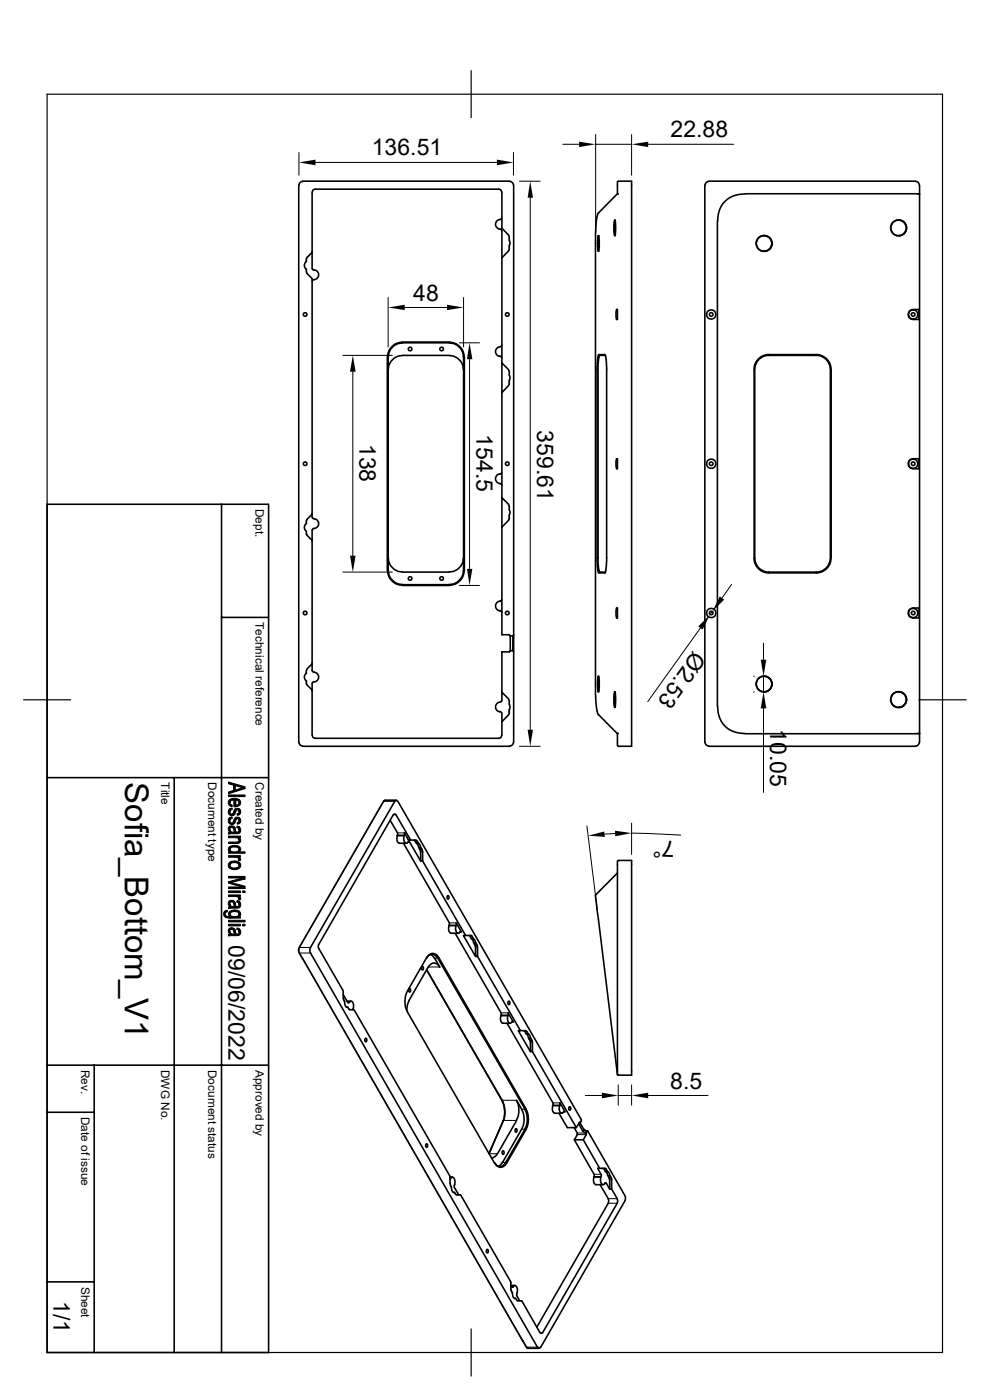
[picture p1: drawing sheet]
<svg xmlns="http://www.w3.org/2000/svg" width="210mm" height="297mm" viewBox="0 0 210 297" stroke-linecap="round" stroke-linejoin="round" font-family="sans-serif">
<g fill="none" stroke="#000" stroke-width=".34">
<path d="M63.4 39.3v118.2M64.2 38.5l-.5 .2-.3 .6M64.2 38.4h43.9M108.1 38.5l.7 .4 .1 .4M109 39.3v95.4M131 38.6v2.5l.1 .1M131.1 38.4h2.9v119.9h-2.9l-.1-.1M131.1 38.5l-.1 .1M149.5 39.3v118.2M150.4 38.5l-.6 .2-.2 .6M150.4 38.4h43.8M194.2 38.5l.7 .4 .1 .4"/>
<path d="M195.1 39.3v118.2M65 54.9v.6M65 57.1v.6M65 55.5a.93 .93 0 0 0 0 1.6M65 57.7l1.2 1.6v50.4M66.2 53.4l-1.2 1.5M66.2 40.8v16.2M66.3 40.8l.1-.5 .5-.2h38.9l.5 .2 .1 .5M66.3 57l.2 .3M66.5 59.4l-.2 .2M66.5 59.3h.2M66.5 57.3h.2"/>
<path d="M66.8 57.3a1.03 1.03 0 0 1 .8 1 1.03 1.03 0 0 1-.8 1M106.1 48.6l.3 .3M106.4 46.3l-.1 .2a1.06 1.06 0 0 0-1.2 .9 1.06 1.06 0 0 0 1 1.2M106.5 48.9v28.1M106.5 40.8v7.6l1.4 1.5 .1 .3M108 52.9l-.1 .4-1.4 1.4M108 51l.2 .6-.2 .6M108 52.2v.7M108 50.2v.7M126.9 50l.2 1.1-.1 2.2-.2-1.1zM127 50l-.2 .9 .2 2.4M127 50l-.1 .9 .1 2.4"/>
<path d="M130.4 46.7l.2 1.1-.2 2.2-.1-1.1zM130.5 46.7l-.2 .9 .2 2.4M130.5 46.7l-.1 .9 .1 2.4M131 41.1l-4.2 4.2-.3 1.6-.2 2.5v95.9l.1 3.7 .4 2.5 4.2 4.2M158.1 41.1a5.5 5.5 0 0 0-5.9 5.9v102.8a5.4 5.4 0 0 0 5.9 5.8M158.1 41.1h36.5M162.1 50a1.65 1.65 0 0 1 1.6 1.6 1.65 1.65 0 0 1-1.6 1.7M190.6 46.7a1.65 1.65 0 0 1 1.7 1.6 1.65 1.65 0 0 1-1.7 1.7M194.6 41.1h.3M194.9 41.1l.2 .1M82.2 75.7v45.3M82.4 78.4a3.1 3.1 0 0 1 2.9-3h10a3 3 0 0 1 3 3"/>
<path d="M85.3 72.8a3.1 3.1 0 0 0-3 2.9l.1 45.3a3 3 0 0 0 2.9 3M85.3 72.6a3.2 3.2 0 0 0-3.1 3.1M85.3 72.6h10M85.3 72.7h10M95.3 72.8a3 3 0 0 1 3 2.9M95.3 72.6a3.2 3.2 0 0 1 3.2 3.1v45.3a3.3 3.3 0 0 1-3.2 3.2M98.3 75.7v45.3M106 75.6h.1M106.1 75.6l.3 .3M106.4 73.2l-.1 .2a1.27 1.27 0 0 0-1.1 1.5l.3 .5 .5 .2M107.9 78.4l.1 .4M107.9 78.4l-1.4-1.4v6.3"/>
<path d="M108 79.5l.2 .6-.2 .6M108 78.8v.7M127 75.2h1.4l.3 2.4v41.6l-.3 2.3h-1.4l-.3-2.4v-41.4zM128.4 75.4h-1.2l-.3 1.8v41.2l.1 2.2 .2 .8h1.2M130.8 65.7h.2v2.1l-.2-.1-.1-.5zM160.8 76.2l.6-.5 1.3-.5h10.8l.9 .3 .8 .5 .9 1.4 .2 1v40l-.2 1.1-.5 .9-.7 .6-.8 .4-.6 .1h-10.8l-1.4-.5-.7-.7-.5-.9-.1-.6v-40.9l.3-1zM161.1 76.2l.7-.5 .9-.3h10.9l.8 .2 .8 .6 .8 1.3 .1 .7v40.3l-.1 .8-.4 .9-.8 .7-.9 .4-11.2 .1-.9-.3-.7-.5-.6-.7-.3-.6-.1-.9v-40.1l.3-1.1zM193 66a2.34 2.34 0 0 1 1.9-.3v2.1a2.39 2.39 0 0 1-1.9-.3l-.3-.8zM106.5 83.3v22.3M108 81.5l-.1 .3-1.4 1.5M108 80.7v.8M130.8 97.4l.2-.1v2.1h-.2l-.1-.5z"/>
<path d="M193 97.6a2.34 2.34 0 0 1 1.9-.3v2.1a2.39 2.39 0 0 1-1.9-.3l-.3-.7zM10 107h47v179.9h-47zM47 107v179.9M65 110.5v.5M65 112.7v.5M65 111.1a.93 .93 0 0 0 0 1.6M65 113.2l1.2 1.6M65.2 110.2l-.2 .3M66.2 108.9l-1 1.3M66.2 112.4v29.9M66.3 109.7v.2l.4 .2M66.5 112.1l-.2 .3"/>
<path d="M66.5 112.1h.2M66.8 110.1a1.03 1.03 0 0 1 .8 1 1.03 1.03 0 0 1-.8 1M82.4 118.4a3 3 0 0 0 2.9 2.9M98.3 118.4a3 3 0 0 1-3 2.9M106.1 102.6l.3 .3M106.4 100.2l-.1 .3a1.06 1.06 0 0 0-1.2 .9 1.06 1.06 0 0 0 1 1.2M106.5 111.8v22.9h1.6l.1 .2M107.9 107l.1 .4M107.9 107l-1.4-1.4v6.2M108 110.1l-.1 .3-1.4 1.4M108 108.1l.2 .6-.2 .6M108 109.3v.8"/>
<path d="M108 107.4v.7M47 131h10M82.2 121a3.2 3.2 0 0 0 3.1 3.2M85.3 121.4h10M85.3 124.2h10M85.3 124h10M98.3 121a3 3 0 0 1-3 3M106.1 127.6a1.04 1.04 0 0 0-1 1.1 1.04 1.04 0 0 0 1.2 .9l.1 .3M106.4 127.2l-.3 .3M108.2 138l-.1 .3h-1.6v10.3M108.2 134.9h.6v3.1h-.6zM108.2 134.9h.1"/>
<path d="M109 134.7v3.5l-.2-.2M109 134.7l-.2 .2M109 138.2v19.3M128.3 121.5h.1M130.8 129h.2v2.1h-.2l-.1-.5zM163.1 121.4h.1M173.1 121.5h.1M193 129.3a2.34 2.34 0 0 1 1.9-.3v2.1a2.34 2.34 0 0 1-1.9-.3l-.3-.8zM63.4 157.5l.3 .5 .5 .3h43.9l.6-.3 .2-.5M65 142.3v.5M65 144.5v.5M65 142.8a.93 .93 0 0 0 0 1.6"/>
<path d="M65 145l1.2 1.6M66.2 140.7l-1.2 1.6M66.2 144.9v11.1M66.3 142.3l.2 .3M66.3 156l.1 .5 .5 .1h38.9l.5-.1 .1-.5M66.5 144.7l-.2 .2M66.5 144.6h.2M66.5 142.6h.2M66.8 142.6a1.03 1.03 0 0 1 .8 1 1.03 1.03 0 0 1-.8 1.1M106 151h.1M106.1 149a1.02 1.02 0 0 0-1 .9 1.02 1.02 0 0 0 .9 1.1M106.1 151l.3 .3"/>
<path d="M106.4 148.6l-.3 .3M106.5 146.9l1.4 1.4M106.5 151.3v4.7M107.9 148.3l.1 .3M108 151.3l-.1 .4-1.4 1.4M108 149.4l.2 .6-.2 .6M108 150.6v.7M108 148.6v.8M126.9 143.5l.2 1-.1 2.3-.2-1.1zM127 143.5l-.2 .9 .2 2.4M127 143.5l-.1 .9 .1 2.3M130.4 146.8l.2 1-.2 2.3-.1-1.1z"/>
<path d="M130.5 146.8l-.2 .9 .2 2.4M130.5 146.8l-.1 .9 .1 2.3M131.1 155.6h-.1v2.6M149.6 157.5l.2 .5 .6 .3h43.8l.6-.3 .2-.5M158.1 155.7h36.5M162.1 143.5a1.65 1.65 0 0 1 1.6 1.6 1.65 1.65 0 0 1-1.6 1.7M190.6 146.8a1.65 1.65 0 0 1 1.7 1.6 1.65 1.65 0 0 1-1.7 1.7M194.6 155.6h.3M195.1 155.6l-.2 .1M10 165h47M37 165v121.9M82.8 174l1.5 2.7"/>
<path d="M83.4 172.8l-15.8 27.6v.9l5.2 8.8v1.7M83.5 172.8l.2-.1 .3 .1 3.1 5.4M84.1 169.8h-2.4l-.4 .3-17.8 30.9-.2 .5 .2 .6 .8 1.4M84.3 177.3a1.18 1.18 0 0 0 .5 1.6h1.4M84.3 176.7l-.1 .6h1.5M85.6 178.9l9.7 16.9M85.7 177.3a1.19 1.19 0 0 0 .5 1.6l.3-.2M85.8 176.7v.5M85.8 176.7l.9 1.5 1.6 .1 .1 .1M85.8 177.2l-.1 .1M86.5 178.7l.2-.2 .2 .1 2.3 4.1M87.8 178.3l.5 .6h.5l-.3-.5"/>
<path d="M88.3 178.9l.3 .3 .2 .6M88.7 178.9l.4 .3 .1 .6M88.9 179.8h.4l.3 .5M88.9 179.8l.3 .5M89.1 180.3l.1 .4M89.2 180.7v2h.5v-2M89.5 180.3l.1 .4M89.7 182.7l9.1 15.8M94.9 190.1l.1-.1a.34 .34 0 0 1 .3 .4 .34 .34 0 0 1-.3 .3zM95.2 196.4a1.18 1.18 0 0 0 .5 1.6h1.5M95.2 196.4h1.5M95.3 195.8v.5"/>
<path d="M95.3 196.3l-.1 .1M96.6 198l9.7 16.9M96.8 195.8l1.1 1.9-.2-.1a.52 .52 0 0 1-.5 .4 .52 .52 0 0 1-.5-.5v-1.1M96.8 195.8l-.1 .6M99.5 198.5l.2 .1M99.7 198.6l.3 .5h.4M99.9 199.1l.4 .3 .2 .6M100.1 198.6l-.2-.1h-1.6l2.6 4.4M100.1 198.6l.3 .5M100.4 199.1l.3 .3 .2 .6M131 182.7v45.2l-4.7-38 4.7-4.7M131.1 182.5h2.9v45.6h-2.9"/>
<path d="M131.1 182.6l-.1 .1M64.2 203.5l46.7 80.9M65.9 201l17.8-30.9 .5-.3 39.1 67.7-.2 .7M65.9 201l-.1 1 48.2 83.8M72.8 211l1 1.7h.2M72.9 211.8l.2 .6a1.21 1.21 0 0 0 .6 1.3h.1M73.5 213.7h.3l.2 .4M73.6 212.4h.9M73.7 212.6h.4v.1M74 214.1l1.1 .2M74.1 212.6l.2-.2a.87 .87 0 0 1 .7 1.3l-.1 .3M75 214l-.2 .2"/>
<path d="M75.2 214.3l20.2 35.2M86.4 210.2l4.2-7a1.33 1.33 0 0 1 1.2-.9 1.33 1.33 0 0 1 1.3 .9l18.4 32M86.4 214.7l18.5 32.1M86.4 210.3a4.7 4.7 0 0 0 0 4.4M86.7 209.8h.1a.34 .34 0 0 1 .3 .3 .34 .34 0 0 1-.3 .3zM86.8 212.3l-.4 .9-.1 1.1M89.5 205.1a.34 .34 0 0 1 .3 .3 .34 .34 0 0 1-.3 .3zM90.5 203.2a1.25 1.25 0 0 1 1.2-.8 1.25 1.25 0 0 1 1.1 .9M90.5 205.7l16.2 28.1 .4 1.7-.1 1.7-3.3 7.5 3.3-7.6v-1.9l-.6-1.9M90.8 205.1l-4 7.1M90.9 205.2a1.23 1.23 0 0 1 1.2-.9 1.23 1.23 0 0 1 1.2 .9M91.3 202.5l.5 .3 .4 .5"/>
<path d="M92.2 203.3l1.1 1.8M92.9 203.3l18.5 32M100.8 200.5v.4M100.8 200.5l-.3-.5h.4l.3 .5M100.9 200.9v2h.4v-2M101.2 200.5l.1 .4M101.3 202.9l9.1 15.8M106.3 215.5h1.4M106.3 215.5a1.18 1.18 0 0 0 .4 1.6h1.5M106.3 214.9v.6M107.6 217.1l9.7 16.9v.4M107.7 215.5a1.19 1.19 0 0 0 .5 1.6l.4-.3"/>
<path d="M107.8 214.9l-.1 .6M107.8 214.9l1.1 1.9h-.3M107.8 212.5l.1-.1a.34 .34 0 0 1 .3 .4 .34 .34 0 0 1-.3 .3zM111.1 218.7l.5 .6h.5l-.6-.6M111.5 218.7h-1.6l2.6 4.4M111.6 219.3l.3 .3 .2 .6M112 219.3l.4 .3 .1 .6M10 236h10M10 226h47M20 226v60.9M77.4 220.4l.1-.1a.34 .34 0 0 1 .3 .3 .34 .34 0 0 1-.3 .4zM109.3 239.6l.1-.1a.34 .34 0 0 1 .3 .3 .34 .34 0 0 1-.3 .4z"/>
<path d="M109.6 233.5a4.5 4.5 0 0 1 0 4.1M109.6 233.4l1.1 1.9M109.6 237.7l-4.1 7.1M110.7 239.6l-4.1 7M110.7 235.4a4.5 4.5 0 0 1 0 4.1M111.3 235.4a4.5 4.5 0 0 1 0 4.1M111.4 239.6l-4.1 7a1.25 1.25 0 0 1-1.2 .9 1.25 1.25 0 0 1-1.2-.8M111.5 239.7l-4 7.1M111.5 235.2a4.7 4.7 0 0 1 0 4.4M112.4 220.7l.1 .4M112.4 220.7l-.3-.5h.5l.3 .5M112.5 221.1v2h.4v-2"/>
<path d="M112.8 220.7l.1 .4M112.9 223.1l9.4 16.1M117.3 234.6a1.18 1.18 0 0 0 .4 1.6h1.5M117.3 234.4l-.1 .2h1.5M118.6 236.2l1.8 3h1.9l.6-1.1M118.7 234.6a1.19 1.19 0 0 0 .5 1.6l.4-.4M118.7 234v.4M118.8 234l1 1.8M118.8 234.4l-.1 .2M119.6 235.9h.2M120.7 234.9l.1-.1a.34 .34 0 0 1 .3 .4 .34 .34 0 0 1-.3 .3zM121.8 239.2l.7 1.2"/>
<path d="M122.8 238.4l.9 1.6 .7 .5-.1 .2M122.9 238.2h.2l.8 1.4 .6 .4M123.1 238.1l-.2 .1M123.8 239.5l.8 .4M124.5 240h.1l-.4 .4M124.6 240h.1l7.8 13.6M131 227.9l.1 .1-.1-.1M90.3 242.8l.1-.1a.34 .34 0 0 1 .3 .3 .34 .34 0 0 1-.3 .4zM95.4 249.4v.3M95.5 249.9h.1l-.1 .2M95.5 249.7v1.4M95.5 249.7h.5"/>
<path d="M95.5 251.1l.2 .6a1.31 1.31 0 0 0 .6 1.3l.1-.1M95.6 249.9l.2-.1a.87 .87 0 0 1 .7 1.3l-.1 .2M96.2 253h.2l.2 .4M96.4 251.9l.9 1.6M96.5 251.3l-.1 .6M96.7 253.4l.1 .1h.9M97.7 253.5l10.6 18.4 .1 1.7M104.9 246.7a1.33 1.33 0 0 0 1.3 .9 1.33 1.33 0 0 0 1.3-.9M105.5 244.7l-.6 .7-.6 .2M106.6 244.3v-.1a.34 .34 0 0 1 .3 .3 .34 .34 0 0 1-.3 .4zM106.6 246.6l-.4 .5-.5 .3M122.4 240.4v.3"/>
<path d="M122.5 240.7l-.7 1.1 4.2 7.3v.6M123.7 241.8l3.5 6.1M124.4 240.7l-.7 1.1h-1.9M126 249.7a1.18 1.18 0 0 0 .4 1.6h1.5M126 249.7h1.4M127.3 251.3l1.7 3M127.5 249.7a1.19 1.19 0 0 0 .5 1.6l.3-.3h.3M127.9 247.9l.2 .1M128.1 248l.3 .5h.5M128.4 248.5l.3 .3 .2 .6M128.5 248l-.1-.1h-1.6l.8 1.3-.2 .5M128.6 248l.3 .5"/>
<path d="M128.6 251l.7 1.3M128.9 248.5l.3 .3 .2 .6M128.9 249.4h.5l.4 .7v2.2h-.5v-2M128.9 249.4l.3 .5M129 254.3l.1 .3-.1 .7M129 255.3l-15.1 26.3M129.2 249.9l.1 .4M129.8 252.3l1.1 2M130.9 254.3l.1 .3-.1 .7M130.9 255.3l-15.8 27.5-.2 .1-.3-.2M132.5 253.7l.2 .3-.2 .8M132.5 254.8l-17.8 31"/>
<path d="M10 271.9h10M103.2 265.2l.1-.1a.34 .34 0 0 1 .3 .3 .34 .34 0 0 1-.3 .4zM108.4 272.7h.8M108.4 272.8l.1 .2M108.4 273.6l.1 .3M108.5 273.9l.2 .4M108.5 272.9h.4M108.5 273h.3M108.7 274.3a.84 .84 0 0 0 .7 1.1M108.9 272.9l.2-.1a.87 .87 0 0 1 .6 1.3v.2M108.9 272.9l-.1 .1M109.1 275.5h.3l.4 .4"/>
<path d="M109.6 274.5v.3l.6 1.2M109.7 274.3l-.1 .1M109.8 276l.9 .1M110.7 276.1l3.9 6.6M110.9 284.4l.9 1.6h2.6M110.9 284.4h.1M114 285.7l.4 .3 .3-.3"/>
<circle cx="162.1" cy="51.6" r="1.69"/>
<circle cx="162.1" cy="51.7" r="1.64"/>
<circle cx="190.6" cy="48.3" r="1.69"/>
<circle cx="190.6" cy="48.4" r="1.64"/>
<circle cx="64.7" cy="66.7" r=".39"/>
<circle cx="87" cy="74" r=".39"/>
<circle cx="93.7" cy="74" r=".39"/>
<circle cx="107.6" cy="66.7" r=".39"/>
<circle cx="150.9" cy="66.7" r=".39"/>
<circle cx="150.9" cy="66.7" r=".98"/>
<circle cx="193.7" cy="66.7" r=".39"/>
<circle cx="193.7" cy="66.7" r=".98"/>
<circle cx="64.7" cy="98.4" r=".39"/>
<circle cx="107.6" cy="98.4" r=".39"/>
<circle cx="150.9" cy="98.4" r=".39"/>
<circle cx="150.9" cy="98.4" r=".98"/>
<circle cx="193.7" cy="98.4" r=".39"/>
<circle cx="193.7" cy="98.4" r=".98"/>
<circle cx="64.7" cy="130" r=".39"/>
<circle cx="87" cy="122.7" r=".39"/>
<circle cx="93.7" cy="122.7" r=".39"/>
<circle cx="107.6" cy="130" r=".39"/>
<circle cx="150.9" cy="130.1" r=".39"/>
<circle cx="150.9" cy="130.1" r=".98"/>
<circle cx="193.7" cy="130.1" r=".39"/>
<circle cx="193.7" cy="130.1" r=".98"/>
<circle cx="162.1" cy="145.1" r="1.69"/>
<circle cx="162.1" cy="145.1" r="1.64"/>
<circle cx="190.6" cy="148.4" r="1.69"/>
<circle cx="190.6" cy="148.4" r="1.64"/>
</g>
<g fill="#000">
<circle cx="195" cy="41.2" r=".17"/>
<circle cx="195" cy="155.6" r=".17"/>
<circle cx="64.3" cy="203.5" r=".17"/>
<circle cx="110.9" cy="284.4" r=".17"/>
</g>
<g fill="none" stroke="#000" stroke-width=".21">
<path d="M63.4 32.3v4.9M66.9 34.5h38.5M108.9 32.3v4.9M110.2 38.4h4.4M119.4 30.6h3.5M126.4 28.5v21M126.4 30.6h7.6M134 28.5v8.7M137.5 30.6h18.2M112.5 42v112.8M72.7 75.4h10.5M74.8 78.9v39"/>
<path d="M82.3 63.1v10.5M85.9 65.2h8.9M97.5 72.7h4.2M98.3 63.1v10.5M99.6 76.2v44.5M72.7 121.4h10.5M97.5 124.2h4.2M148.6 133.2l-11.2 15.6M151.1 129.7l-.5 .7M155.2 124l-2 2.9M162 136.4v3.6M110.2 158.3h4.4"/>
<path d="M159.9 143.5h.1M159.9 146.8h.1M162 143.5v3.3M162 150.3v17.8M81.4 170.1h.1M81.7 169.8l-.3 .3M83.4 172.8h.6M83.7 170h-2.3l-17.9 31h2.4M84.3 176.7h1.5M84.3 177.2h1.5M86.6 178.6h.3M88.1 178.4h.4"/>
<path d="M124.5 175.2l2.2 17.8M130.5 176.8l-2.3 .2M134 176.7l10.4 .5M134 174.6v6.7M89 180.1h.5M89.2 180.3h.4M89.2 180.7h.5M95.3 196.3h1.5M95.3 195.8h1.5M97.6 197.7h.3M99.7 198.6h.4M63.5 202.1h.1"/>
<path d="M63.5 201l-.1 .4 .1 .7M63.5 202.2h2.4M63.5 202.2l.8 1.3M63.6 201l-.1 .1M64.3 203.5h.1M64.3 203.5l46.6 80.9M73.8 212.7h.3M90.8 205.1h2.5M93.1 203.2l-.9 .1M100.6 200.3h.5M100.8 200.5h.4M100.9 200.9h.4"/>
<path d="M106.3 215.3h1.5M106.3 214.9h1.5M108.6 216.8h.3M111.3 218.8h.5M106.4 233.3l3.2 .1M106.8 237.7l-.1 .1M106.8 237.7h2.8M110.7 239.6l.8 .1M111.5 235.2l-.8 .1M112.3 220.5h.4M112.4 220.7h.5M112.5 221.1h.4"/>
<path d="M117.3 234.4h1.5M117.3 234h1.5M119.6 235.8h.2M122.9 238.1h.2M123 238.2l-.2 .3M123.9 239.6l-.2 .4M124.2 232.4h3.5M124.5 240l-.3 .4M131.1 230.2v4.3M131.1 232.4h2.9M134 230.2v4.3M137.5 232.4h12.7"/>
<path d="M95.5 250h.1M103.8 244.8h1.7M106.6 246.6l.9 .2M122.5 240.4h1.9M122.5 240.7h1.9M126 249.1h1.5M126 249.6h1.5M128.1 248h.5M128.3 251h.3M129 255.3h1.9M129 254.3h1.9M129.1 249.7h.4"/>
<path d="M129.2 249.9h.5M129.3 250.3h.5M108.5 273h.3M110.8 284.4h.1M110.9 284.4l.8 1.4h2.3M110.9 284.4h.1M111 284.4h.1M111.6 285.7l.5 .3M114.6 282.7h.5"/>
</g>
<path d="M10 20h189.9v266.9h-189.9zM99.9 15v10M5 148.5h10M194.9 148.5h10M99.9 281.9v10" fill="none" stroke="#000" stroke-width=".25"/>
<g fill="#000" stroke="#000" stroke-width=".21">
<path d="M48.5 168.7h3.5v.3h-3.5z" fill-rule="evenodd"/>
<path d="M48.8 175.9v.7z" fill-rule="evenodd"/>
<path d="M48.7 169.7l.1 .8 .5 .3-.1 .4a.86 .86 0 0 1-.7-.6 .86 .86 0 0 1 .2-.9z" fill-rule="evenodd"/>
<path d="M48.7 171.6l.5-.2 .1 .3-.4 .2-.1 .4z" fill-rule="evenodd"/>
<path d="M48.7 173.5l.5-.2 .1 .3-.4 .2-.1 .3z" fill-rule="evenodd"/>
<path d="M48.5 175.5a.83 .83 0 0 1 1.3 0l-.1 1a.83 .83 0 0 0-.6-.9l-.3 .2-.1 .7-.3-.4z" fill-rule="evenodd"/>
<path d="M50.6 177.7l.1 .5z" fill-rule="evenodd"/>
<path d="M48.8 169.6a1.99 1.99 0 0 1 1.9 0v.7l-.2-.5-.5-.1v1.5h-.4v-1.5l-.6 .2-.2 .4z" fill-rule="evenodd"/>
<path d="M48.6 171.7l.1-.1 .1 .7a.42 .42 0 0 0 .4 .4 .42 .42 0 0 0 .4-.5 .74 .74 0 0 1 1.1-.6v.6a.38 .38 0 0 0-.5-.4 .38 .38 0 0 0-.2 .6 .8 .8 0 0 1-1.1 .6 .8 .8 0 0 1-.3-1.3z" fill-rule="evenodd"/>
<path d="M48.6 173.6l.1-.1 .1 .6a.42 .42 0 0 0 .4 .5 .42 .42 0 0 0 .4-.6 .78 .78 0 0 1 1.1-.6v.7a.38 .38 0 0 0-.4-.4 .38 .38 0 0 0-.3 .5 .81 .81 0 0 1-1.2 .7 .81 .81 0 0 1-.2-1.3z" fill-rule="evenodd"/>
<path d="M50.3 175.3l.4 .1v.7l-.1-.4-.4-.1z" fill-rule="evenodd"/>
<path d="M48.5 177.4h2.5v.3h-.4v.3l-.4-.3h-1.7z" fill-rule="evenodd"/>
<path d="M50 169.7l.1 1.1 .6-.3v-.9a.87 .87 0 0 1 .3 1.1 .87 .87 0 0 1-1 .5z" fill-rule="evenodd"/>
<path d="M50.7 171.6a.75 .75 0 0 1 .4 .8 .75 .75 0 0 1-.8 .6v-.4l.4-.3z" fill-rule="evenodd"/>
<path d="M50.7 173.4a.75 .75 0 0 1 .4 .9 .75 .75 0 0 1-.8 .5v-.3l.4-.3z" fill-rule="evenodd"/>
<path d="M48.8 176.1l.4 .4h.5l.1-1 .2 .6a.39 .39 0 0 0 .3 .4 .39 .39 0 0 0 .4-.4v-.7a.81 .81 0 0 1 .3 1 .81 .81 0 0 1-.9 .5l-1.6 .1v-.3l.3-.1z" fill-rule="evenodd"/>
<path d="M48.5 178.6h1.9l.3-.2v-.7a.7 .7 0 0 1 .3 1 .7 .7 0 0 1-1 .2h-1.5z" fill-rule="evenodd"/>
<path d="M48.5 165.9l3.5 1v.4l-2.1-.6-.4 1v-1.1l-1-.3z" fill-rule="evenodd"/>
<path d="M48.5 168l1-.3 .4-1v.9l1.6-.5 .5 .2-3.5 1.1z" fill-rule="evenodd"/>
<path d="M47.8 193.3l.5-.2-.1 .4-.3 .1-.1 .3z" fill-rule="evenodd"/>
<path d="M48.5 195.2h3.5v.4h-3.5z" fill-rule="evenodd"/>
<path d="M48.8 191.7v.7z" fill-rule="evenodd"/>
<path d="M48.8 197.6v.6z" fill-rule="evenodd"/>
<path d="M48.6 179.7l.2-.1v1.1l-.4-.4z" fill-rule="evenodd"/>
<path d="M47.6 193.4l.2-.1v.6a.73 .73 0 0 0 1 .5v.4a1.01 1.01 0 0 1-1.3-1.2z" fill-rule="evenodd"/>
<path d="M48.6 191.2a.89 .89 0 0 1 1.2 .1l-.1 1.1v-.2a.82 .82 0 0 0-.6-.9l-.3 .3-.1 .7a.81 .81 0 0 1-.1-1.1z" fill-rule="evenodd"/>
<path d="M48.6 197a.89 .89 0 0 1 1.2 .1l-.1 1a.76 .76 0 0 0-.7-.9l-.2 .2-.1 .7a.81 .81 0 0 1-.1-1.1z" fill-rule="evenodd"/>
<path d="M48.8 182.9l.7-.2 .9 .1 .3 .1v.7a1.12 1.12 0 0 0-1.7-.4l-.2 .4z" fill-rule="evenodd"/>
<path d="M50.3 191.1l.4 .1v.7l-.1-.4-.4-.1z" fill-rule="evenodd"/>
<path d="M50.3 196.8l.4 .2v.7l-.1-.3-.4-.2z" fill-rule="evenodd"/>
<path d="M48.6 193.5a1.94 1.94 0 0 1 2.2-.2l-.1 .6a1.1 1.1 0 0 0-1.9 0v.9v-.4l-.3-.4z" fill-rule="evenodd"/>
<path d="M48.5 189h2.5v.4h-2.5z" fill-rule="evenodd"/>
<path d="M48.5 196.1h2.5v.3h-2.5z" fill-rule="evenodd"/>
<path d="M48.5 181.5h2.5v.3h-.4v.4l-.3-.3h-1.8z" fill-rule="evenodd"/>
<path d="M48.5 189.9h2.5v.3h-.4v.3l-.4-.3h-1.7z" fill-rule="evenodd"/>
<path d="M48.8 193.9a1.19 1.19 0 0 0 1.8 .2l.1 .4h.3v.3h-2.2z" fill-rule="evenodd"/>
<path d="M48.8 179.6l.8-.2a1.01 1.01 0 0 1 1.4 1l-.3 .3v-.5a1.26 1.26 0 0 0-1.9-.2v.2z" fill-rule="evenodd"/>
<path d="M50.6 181.8l.5 .4-.2 .4-.4-.1z" fill-rule="evenodd"/>
<path d="M48.7 183l.1 .6a1.13 1.13 0 0 0 1.9 0v-.7a.89 .89 0 0 1 .3 1.1 .89 .89 0 0 1-1 .5 1.1 1.1 0 0 1-1.5-1.2z" fill-rule="evenodd"/>
<path d="M50.6 190.2l.5 .3-.2 .4-.4-.1z" fill-rule="evenodd"/>
<path d="M48.8 191.9l.4 .4 .5 .1 .1-1.1 .2 .5a.41 .41 0 0 0 .2 .6 .41 .41 0 0 0 .5-.5v-.7a.81 .81 0 0 1 .3 1 .81 .81 0 0 1-.9 .5l-1.6 .1v-.4h.3z" fill-rule="evenodd"/>
<path d="M50.8 193.3a.67 .67 0 0 1-.1 1.2z" fill-rule="evenodd"/>
<path d="M48.8 197.8l.3 .3 .6 .1 .1-1.1 .2 .6a.39 .39 0 0 0 .3 .5 .39 .39 0 0 0 .4-.5v-.7a.81 .81 0 0 1 .3 1 .81 .81 0 0 1-.9 .5l-1.6 .1v-.4h.3z" fill-rule="evenodd"/>
<path d="M48.5 188.2h2.9l.6 .3h-3.5z" fill-rule="evenodd"/>
<path d="M48.5 185.9h3.5v.6l-.6-.2h-2.9z" fill-rule="evenodd"/>
<path d="M51.5 189h.5v.4h-.5z" fill-rule="evenodd"/>
<path d="M51.5 196.1h.5v.3h-.5z" fill-rule="evenodd"/>
<path d="M48.8 180.3a1.24 1.24 0 0 0 1.9-.1v.5h1.3v.3h-3.5v-.3h.3z" fill-rule="evenodd"/>
<path d="M48.5 187.1l3.5 .9v.5l-.6-.3-2.9-.8z" fill-rule="evenodd"/>
<path d="M48.5 187.1l2.9-.8 .6 .2-3 .7z" fill-rule="evenodd"/>
</g>
<g fill="#000">
<path d="M63.4 34.5l3.5-.6v1.2zM105.4 33.9l3.5 .6-3.5 .6zM122.9 30.1l3.5 .5-3.5 .6zM134 30.6l3.5-.5v1.1zM112.5 38.4l.6 3.6h-1.2zM74.8 75.4l.6 3.5h-1.1zM82.3 65.2l3.6-.6v1.2zM94.8 64.6l3.5 .6-3.5 .6zM99.6 72.7l.6 3.5h-1.1zM74.3 117.9h1.1l-.6 3.5zM99.1 120.7h1.1l-.6 3.5zM148.1 132.9l2.5-2.5-1.5 3.2z"/>
<path d="M152.7 126.5l.9 .7-2.5 2.5zM161.4 140h1.2l-.6 3.5zM111.9 154.8h1.2l-.6 3.5zM162 146.8l.6 3.5h-1.2zM124.8 177.3l3.4-.9 .1 1.1zM130.5 176.2l3.5 .5-3.5 .7zM127.7 231.8l3.4 .6-3.4 .6zM134 232.4l3.5-.6v1.2z"/>
</g>
<text font-size="7" x="26.5" y="165.9" transform="rotate(90 26.5 165.9)">Sofia_Bottom_V1</text>
<g font-size="4.9">
<text x="142.2" y="29.2">22.88</text>
<text x="78.9" y="33">136.51</text>
<text x="87.7" y="63.8">48</text>
<text x="76.3" y="94.1" transform="rotate(90 76.3 94.1)">138</text>
<text x="101.1" y="92.2" transform="rotate(90 101.1 92.2)">154.5</text>
<text x="114" y="91.3" transform="rotate(90 114 91.3)">359.61</text>
<text x="147.1" y="138" transform="rotate(126 147.1 138)">Ø2.53</text>
<text x="163.4" y="154.7" transform="rotate(90 163.4 154.7)">10.05</text>
<text x="143.2" y="178.5" transform="rotate(-177 143.2 178.5)">7°</text>
<text x="48.5" y="200.5" transform="rotate(90 48.5 200.5)">09/06/2022</text>
<text x="142.2" y="230.9">8.5</text>
<text x="11.3" y="276.1" transform="rotate(90 11.3 276.1)">1/1</text>
</g>
<g font-size="2.5">
<text x="54.2" y="108" transform="rotate(90 54.2 108)">Dept.</text>
<text x="54.2" y="132" transform="rotate(90 54.2 132)">Technical reference</text>
<text x="34.2" y="165.9" transform="rotate(90 34.2 165.9)">Title</text>
<text x="44.2" y="165.9" transform="rotate(90 44.2 165.9)">Document type</text>
<text x="54.2" y="165.9" transform="rotate(90 54.2 165.9)">Created by</text>
<text x="17.2" y="227" transform="rotate(90 17.2 227)">Rev.</text>
<text x="34.2" y="226.9" transform="rotate(90 34.2 226.9)">DWG No.</text>
<text x="44.2" y="226.9" transform="rotate(90 44.2 226.9)">Document status</text>
<text x="54.2" y="226.9" transform="rotate(90 54.2 226.9)">Approved by</text>
<text x="17.2" y="236.9" transform="rotate(90 17.2 236.9)">Date of issue</text>
<text x="17.2" y="273" transform="rotate(90 17.2 273)">Sheet</text>
</g>
</svg>
